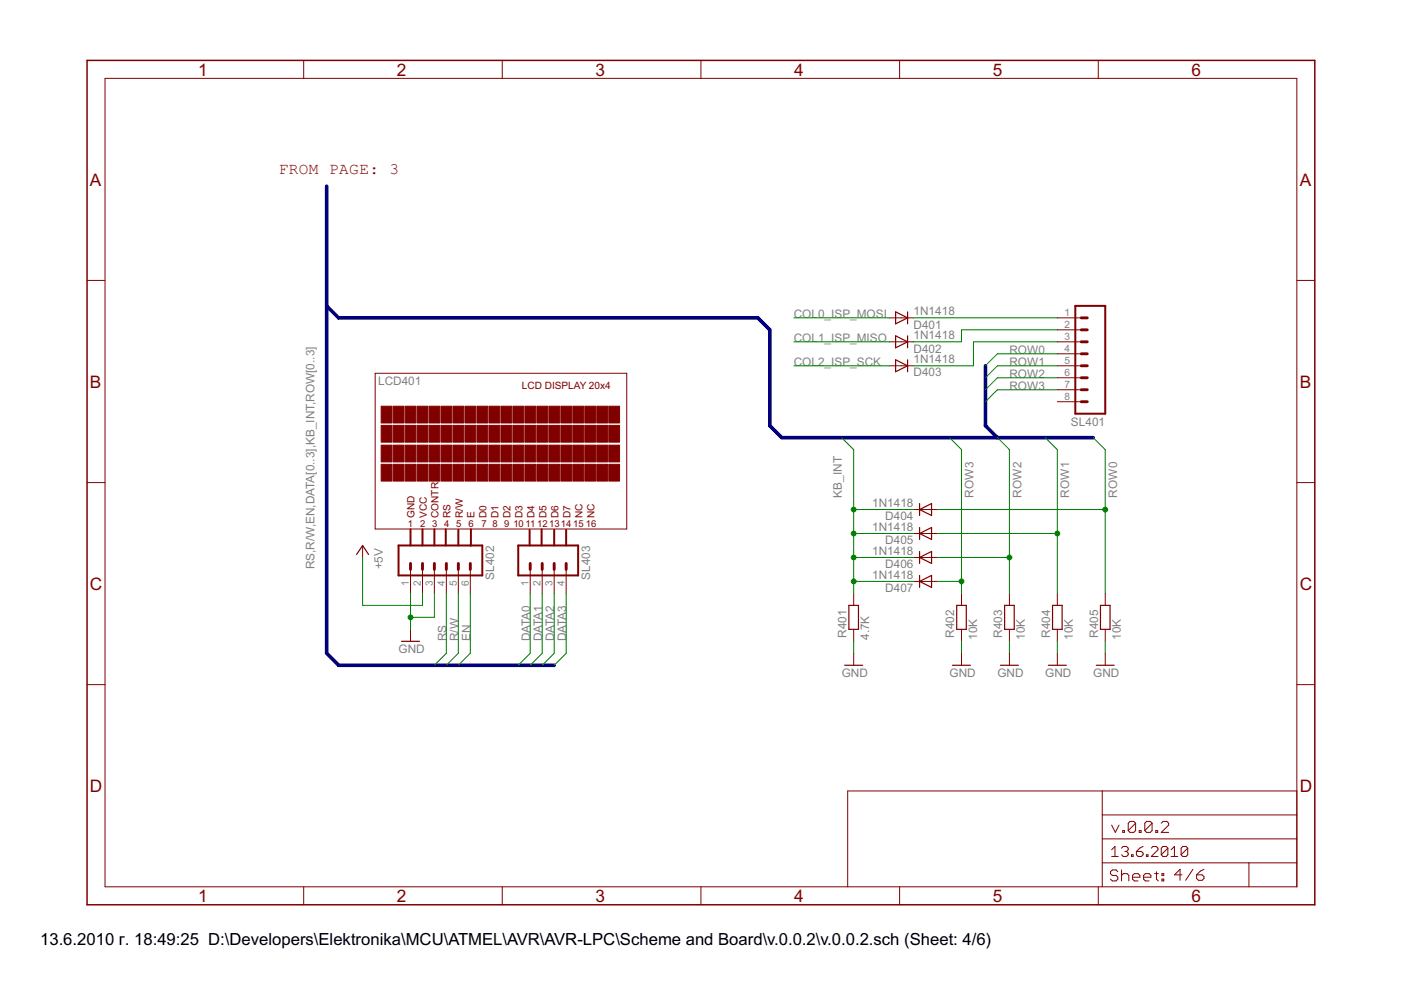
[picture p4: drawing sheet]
<svg xmlns="http://www.w3.org/2000/svg" width="297mm" height="210mm" viewBox="0 0 297 210" stroke-linecap="round" stroke-linejoin="round" font-family="sans-serif">
<g fill="#800000" stroke="#800000" stroke-width=".42">
<path d="M87 112.2v3.5z"/>
<path d="M89.6 112.2v3.5z"/>
<path d="M92.1 112.2v3.5z"/>
<path d="M94.5 112.2v3.5z"/>
<path d="M97.2 112.4v3.3z"/>
<path d="M99.7 115.7h.1z"/>
<path d="M99.8 112.2v3.5z"/>
<path d="M112.3 112.4v3.3z"/>
<path d="M114.8 112.2v3.5z"/>
<path d="M117.5 112.4v3.3z"/>
<path d="M120 112.4v3.3z"/>
<path d="M84.5 115.7v6.3z"/>
<path d="M84.5 115.7h17.8z"/>
<path d="M84.5 122h17.8z"/>
<path d="M102.3 115.7v6.3z"/>
<path d="M109.9 115.7v6.3z"/>
<path d="M109.9 115.7h12.7z"/>
<path d="M109.9 122h12.7z"/>
<path d="M122.6 115.7v6.3z"/>
<path d="M228 64.9h6.3z"/>
<path d="M234.3 64.9v22.8z"/>
<path d="M228 64.9v22.8z"/>
<path d="M228 87.7h6.3z"/>
</g>
<g fill="#800000" stroke="#800000" stroke-width=".21">
<path d="M275 182.9v5.1z"/>
<path d="M275 177.9v5z"/>
<path d="M275 172.8v5.1z"/>
<path d="M275 167.7v5.1z"/>
<path d="M179.7 167.7v20.3z"/>
<path d="M179.7 167.7h54z"/>
<path d="M233.7 167.7h41.3z"/>
<path d="M264.8 182.9v5.1z"/>
<path d="M264.8 182.9h10.2z"/>
<path d="M233.7 182.9h31.1z"/>
<path d="M233.7 182.9v5.1z"/>
<path d="M233.7 177.9v5z"/>
<path d="M233.7 177.9h41.3z"/>
<path d="M233.7 172.8v5.1z"/>
<path d="M233.7 172.8h41.3z"/>
<path d="M233.7 167.7v5.1z"/>
<path d="M235.7 174.9l.8 1.6z"/>
<path d="M237.3 174.9l-.8 1.6z"/>
<path d="M238 176.1v.4z"/>
<path d="M238 176.1h.4z"/>
<path d="M238.4 176.1v.4z"/>
<path d="M238 176.5h.4z"/>
<path d="M239.2 174.5v1.6z"/>
<path d="M239.2 174.5l.4-.3z"/>
<path d="M239.6 174.2h.8z"/>
<path d="M240.4 174.2l.4 .3z"/>
<path d="M240.8 174.5v1.6z"/>
<path d="M240.4 176.5l.4-.4z"/>
<path d="M239.6 176.5h.8z"/>
<path d="M239.2 176.1l.4 .4z"/>
<path d="M239.2 176.1l1.6-1.6z"/>
<path d="M241.5 176.1v.4z"/>
<path d="M241.5 176.1h.4z"/>
<path d="M241.9 176.1v.4z"/>
<path d="M241.5 176.5h.4z"/>
<path d="M242.7 174.5v1.6z"/>
<path d="M242.7 174.5l.4-.3z"/>
<path d="M243.1 174.2h.8z"/>
<path d="M243.9 174.2l.4 .3z"/>
<path d="M244.3 174.5v1.6z"/>
<path d="M244.3 176.1l-.4 .4z"/>
<path d="M243.1 176.5h.8z"/>
<path d="M242.7 176.1l.4 .4z"/>
<path d="M244.3 174.5l-1.6 1.6z"/>
<path d="M245 176.1v.4z"/>
<path d="M245 176.1h.4z"/>
<path d="M245.4 176.1v.4z"/>
<path d="M245 176.5h.4z"/>
<path d="M246.2 176.5h1.6z"/>
<path d="M246.2 176.5l1.6-1.6z"/>
<path d="M247.8 174.5v.4z"/>
<path d="M247.4 174.2l.4 .3z"/>
<path d="M246.6 174.2h.8z"/>
<path d="M246.2 174.5l.4-.3z"/>
<path d="M235.7 180.2l.7-.7z"/>
<path d="M236.4 179.5v2.1z"/>
<path d="M235.7 181.6h1.4z"/>
<path d="M238.1 179.5l-.3 .3z"/>
<path d="M238.1 179.5h.7z"/>
<path d="M238.8 179.5l.4 .3z"/>
<path d="M239.2 179.8v.4z"/>
<path d="M239.2 180.2l-.4 .3z"/>
<path d="M238.5 180.5h.3z"/>
<path d="M238.8 180.5l.4 .4z"/>
<path d="M239.2 180.9v.3z"/>
<path d="M239.2 181.2l-.4 .4z"/>
<path d="M238.1 181.6h.7z"/>
<path d="M237.8 181.2l.3 .4z"/>
<path d="M239.9 181.2v.4z"/>
<path d="M239.9 181.2h.3z"/>
<path d="M240.2 181.2v.4z"/>
<path d="M239.9 181.6h.3z"/>
<path d="M241.6 179.8l.8-.3z"/>
<path d="M240.9 180.5l.7-.7z"/>
<path d="M240.9 180.5v.7z"/>
<path d="M240.9 181.2l.4 .4z"/>
<path d="M241.3 181.6h.7z"/>
<path d="M242 181.6l.4-.4z"/>
<path d="M242.4 180.9v.3z"/>
<path d="M242 180.5l.4 .4z"/>
<path d="M240.9 180.5h1.1z"/>
<path d="M243.1 181.2v.4z"/>
<path d="M243.1 181.2h.3z"/>
<path d="M243.4 181.2v.4z"/>
<path d="M243.1 181.6h.3z"/>
<path d="M244.1 181.6h1.4z"/>
<path d="M244.1 181.6l1.4-1.4z"/>
<path d="M245.5 179.8v.4z"/>
<path d="M245.2 179.5l.3 .3z"/>
<path d="M244.5 179.5h.7z"/>
<path d="M244.5 179.5l-.4 .3z"/>
<path d="M246.2 179.8v1.4z"/>
<path d="M246.5 179.5l-.3 .3z"/>
<path d="M246.5 179.5h.8z"/>
<path d="M247.3 179.5l.3 .3z"/>
<path d="M247.6 179.8v1.4z"/>
<path d="M247.6 181.2l-.3 .4z"/>
<path d="M246.5 181.6h.8z"/>
<path d="M246.2 181.2l.3 .4z"/>
<path d="M246.2 181.2l1.4-1.4z"/>
<path d="M248.3 180.2l.7-.7z"/>
<path d="M249 179.5v2.1z"/>
<path d="M248.3 181.6h1.4z"/>
<path d="M250.4 179.8v1.4z"/>
<path d="M250.8 179.5l-.4 .3z"/>
<path d="M250.8 179.5h.7z"/>
<path d="M251.5 179.5l.3 .3z"/>
<path d="M251.8 179.8v1.4z"/>
<path d="M251.8 181.2l-.3 .4z"/>
<path d="M250.8 181.6h.7z"/>
<path d="M250.4 181.2l.4 .4z"/>
<path d="M250.4 181.2l1.4-1.4z"/>
<path d="M250.2 184.3v2.3z"/>
<path d="M250.2 184.3l-1.2 1.2z"/>
<path d="M249 185.5h1.6z"/>
<path d="M252.9 184.3l-1.5 2.3z"/>
<path d="M254.5 184.7l.8-.4z"/>
<path d="M254.5 184.7l-.8 .8z"/>
<path d="M253.7 185.5v.8z"/>
<path d="M253.7 186.3l.4 .3z"/>
<path d="M254.1 186.6h.8z"/>
<path d="M254.9 186.6l.4-.3z"/>
<path d="M255.3 185.9v.4z"/>
<path d="M254.9 185.5l.4 .4z"/>
<path d="M253.7 185.5h1.2z"/>
<path d="M236.6 184.4l.4 .4z"/>
<path d="M235.8 184.4h.8z"/>
<path d="M235.4 184.8l.4-.4z"/>
<path d="M235.4 184.8v.4z"/>
<path d="M235.4 185.2l.4 .4z"/>
<path d="M235.8 185.6h.8z"/>
<path d="M236.6 185.6l.4 .4z"/>
<path d="M237 186v.4z"/>
<path d="M237 186.4l-.4 .4z"/>
<path d="M235.8 186.8h.8z"/>
<path d="M235.4 186.4l.4 .4z"/>
<path d="M237.8 184.4v2.4z"/>
<path d="M237.8 185.6l.4-.4z"/>
<path d="M238.2 185.2h.8z"/>
<path d="M239 185.2l.3 .4z"/>
<path d="M239.3 185.6v1.2z"/>
<path d="M240.5 186.8h.8z"/>
<path d="M240.1 186.4l.4 .4z"/>
<path d="M240.1 185.6v.8z"/>
<path d="M240.1 185.6l.4-.4z"/>
<path d="M240.5 185.2h.8z"/>
<path d="M241.3 185.2l.4 .4z"/>
<path d="M241.7 185.6v.4z"/>
<path d="M240.1 186h1.6z"/>
<path d="M242.8 186.8h.8z"/>
<path d="M242.5 186.4l.3 .4z"/>
<path d="M242.5 185.6v.8z"/>
<path d="M242.5 185.6l.3-.4z"/>
<path d="M242.8 185.2h.8z"/>
<path d="M243.6 185.2l.4 .4z"/>
<path d="M244 185.6v.4z"/>
<path d="M242.5 186h1.5z"/>
<path d="M245.2 184.8v1.6z"/>
<path d="M245.2 186.4l.4 .4z"/>
<path d="M244.8 185.2h.8z"/>
<path d="M246.4 185.2h.3z"/>
<path d="M246.7 185.2v.4z"/>
<path d="M246.4 185.6h.3z"/>
<path d="M246.4 185.2v.4z"/>
<path d="M246.4 186.4h.3z"/>
<path d="M246.7 186.4v.4z"/>
<path d="M246.4 186.8h.3z"/>
<path d="M246.4 186.4v.4z"/>
<path d="M22.3 16.6v171.4z"/>
<path d="M18.5 59.5h3.8z"/>
<path d="M18.5 102.3h3.8z"/>
<path d="M18.5 145.2h3.8z"/>
<path d="M22.3 188h252.7z"/>
<path d="M64.4 188v3.8z"/>
<path d="M106.5 188v3.8z"/>
<path d="M148.6 188v3.8z"/>
<path d="M190.7 188v3.8z"/>
<path d="M232.9 188v3.8z"/>
<path d="M275 16.6v171.4z"/>
<path d="M275 59.5h3.8z"/>
<path d="M275 102.3h3.8z"/>
<path d="M275 145.2h3.8z"/>
<path d="M22.3 16.6h252.7z"/>
<path d="M64.4 12.8v3.8z"/>
<path d="M106.5 12.8v3.8z"/>
<path d="M148.6 12.8v3.8z"/>
<path d="M190.7 12.8v3.8z"/>
<path d="M232.9 12.8v3.8z"/>
<path d="M79.5 112.2h53.4z"/>
<path d="M132.9 79.1v33.1z"/>
<path d="M79.5 79.1h53.4z"/>
<path d="M79.5 79.1v33.1z"/>
<path d="M87 133.4v2.6z"/>
<path d="M76.9 115.7v2.5z"/>
<path d="M87 120.7v5.1z"/>
<path d="M89.6 120.7v5.1z"/>
<path d="M92.1 120.7v5.1z"/>
<path d="M94.6 120.7v5.1z"/>
<path d="M97.2 120.7v5.1z"/>
<path d="M99.7 120.7v5.1z"/>
<path d="M112.4 120.7v5.1z"/>
<path d="M115 120.7v5.1z"/>
<path d="M117.5 120.7v5.1z"/>
<path d="M120 120.7v5.1z"/>
<path d="M203.9 133.4v2.6z"/>
<path d="M203.9 125.8v2.6z"/>
<path d="M214 133.4v2.6z"/>
<path d="M214 125.8v2.6z"/>
<path d="M224.2 133.4v2.6z"/>
<path d="M224.2 125.8v2.6z"/>
<path d="M234.3 133.4v2.6z"/>
<path d="M234.3 125.8v2.6z"/>
<path d="M181 133.4v2.6z"/>
<path d="M181 125.8v2.6z"/>
<path d="M188.6 67.4h2.6z"/>
<path d="M191.2 67.4h2.5z"/>
<path d="M188.6 72.5h2.6z"/>
<path d="M191.2 72.5h2.5z"/>
<path d="M188.6 77.6h2.6z"/>
<path d="M191.2 77.6h2.5z"/>
<path d="M196.2 108h2.6z"/>
<path d="M193.7 108h2.5z"/>
<path d="M196.2 113.1h2.6z"/>
<path d="M193.7 113.1h2.5z"/>
<path d="M196.2 118.2h2.6z"/>
<path d="M193.7 118.2h2.5z"/>
<path d="M196.2 123.3h2.6z"/>
<path d="M193.7 123.3h2.5z"/>
<path d="M181 138.5v2.6z"/>
<path d="M203.9 138.5v2.6z"/>
<path d="M214 138.5v2.6z"/>
<path d="M224.2 138.5v2.6z"/>
<path d="M234.3 138.5v2.6z"/>
<path d="M224.2 67.4h5.1z"/>
<path d="M224.2 69.9h5.1z"/>
<path d="M224.2 72.5h5.1z"/>
<path d="M224.2 75h5.1z"/>
<path d="M224.2 77.6h5.1z"/>
<path d="M224.2 80.1h5.1z"/>
<path d="M224.2 82.6h5.1z"/>
<path d="M224.2 85.2h5.1z"/>
</g>
<g fill="#800000" stroke="#800000" stroke-width=".32">
<path d="M18.5 12.8v179z"/>
<path d="M18.5 191.8h260.3z"/>
<path d="M278.8 12.8v179z"/>
<path d="M18.5 12.8h260.3z"/>
</g>
<g fill="#800000" stroke="#800000" stroke-width=".21">
<path d="M80.8 94.4h2.3v3.5h-2.3z"/>
<path d="M80.8 98.4h2.3v3.6h-2.3z"/>
<path d="M83.4 94.4h2.2v3.5h-2.2z"/>
<path d="M83.4 98.4h2.2v3.6h-2.2z"/>
<path d="M85.9 94.4h2.3v3.5h-2.3z"/>
<path d="M85.9 98.4h2.3v3.6h-2.3z"/>
<path d="M88.4 94.4h2.3v3.5h-2.3z"/>
<path d="M88.4 98.4h2.3v3.6h-2.3z"/>
<path d="M91 94.4h2.3v3.5h-2.3z"/>
<path d="M91 98.4h2.3v3.6h-2.3z"/>
<path d="M93.5 94.4h2.3v3.5h-2.3z"/>
<path d="M93.5 98.4h2.3v3.6h-2.3z"/>
<path d="M96.1 94.4h2.2v3.5h-2.2z"/>
<path d="M96.1 98.4h2.2v3.6h-2.2z"/>
<path d="M98.6 94.4h2.3v3.5h-2.3z"/>
<path d="M98.6 98.4h2.3v3.6h-2.3z"/>
<path d="M101.1 94.4h2.3v3.5h-2.3z"/>
<path d="M101.1 98.4h2.3v3.6h-2.3z"/>
<path d="M103.7 94.4h2.3v3.5h-2.3z"/>
<path d="M103.7 98.4h2.3v3.6h-2.3z"/>
<path d="M106.2 94.4h2.3v3.5h-2.3z"/>
<path d="M106.2 98.4h2.3v3.6h-2.3z"/>
<path d="M108.8 94.4h2.2v3.5h-2.2z"/>
<path d="M108.8 98.4h2.2v3.6h-2.2z"/>
<path d="M111.3 94.4h2.3v3.5h-2.3z"/>
<path d="M111.3 98.4h2.3v3.6h-2.3z"/>
<path d="M113.8 94.4h2.3v3.5h-2.3z"/>
<path d="M113.8 98.4h2.3v3.6h-2.3z"/>
<path d="M116.4 94.4h2.3v3.5h-2.3z"/>
<path d="M116.4 98.4h2.3v3.6h-2.3z"/>
<path d="M118.9 94.4h2.3v3.5h-2.3z"/>
<path d="M118.9 98.4h2.3v3.6h-2.3z"/>
<path d="M121.5 94.4h2.2v3.5h-2.2z"/>
<path d="M121.5 98.4h2.2v3.6h-2.2z"/>
<path d="M124 94.4h2.3v3.5h-2.3z"/>
<path d="M124 98.4h2.3v3.6h-2.3z"/>
<path d="M126.5 94.4h2.3v3.5h-2.3z"/>
<path d="M126.5 98.4h2.3v3.6h-2.3z"/>
<path d="M129.1 94.4h2.3v3.5h-2.3z"/>
<path d="M129.1 98.4h2.3v3.6h-2.3z"/>
<path d="M80.8 86.1h2.3v3.6h-2.3z"/>
<path d="M80.8 90.2h2.3v3.5h-2.3z"/>
<path d="M83.4 86.1h2.2v3.6h-2.2z"/>
<path d="M83.4 90.2h2.2v3.5h-2.2z"/>
<path d="M85.9 86.1h2.3v3.6h-2.3z"/>
<path d="M85.9 90.2h2.3v3.5h-2.3z"/>
<path d="M88.4 86.1h2.3v3.6h-2.3z"/>
<path d="M88.4 90.2h2.3v3.5h-2.3z"/>
<path d="M91 86.1h2.3v3.6h-2.3z"/>
<path d="M91 90.2h2.3v3.5h-2.3z"/>
<path d="M93.5 86.1h2.3v3.6h-2.3z"/>
<path d="M93.5 90.2h2.3v3.5h-2.3z"/>
<path d="M96.1 86.1h2.2v3.6h-2.2z"/>
<path d="M96.1 90.2h2.2v3.5h-2.2z"/>
<path d="M98.6 86.1h2.3v3.6h-2.3z"/>
<path d="M98.6 90.2h2.3v3.5h-2.3z"/>
<path d="M101.1 86.1h2.3v3.6h-2.3z"/>
<path d="M101.1 90.2h2.3v3.5h-2.3z"/>
<path d="M103.7 86.1h2.3v3.6h-2.3z"/>
<path d="M103.7 90.2h2.3v3.5h-2.3z"/>
<path d="M106.2 86.1h2.3v3.6h-2.3z"/>
<path d="M106.2 90.2h2.3v3.5h-2.3z"/>
<path d="M108.8 86.1h2.2v3.6h-2.2z"/>
<path d="M108.8 90.2h2.2v3.5h-2.2z"/>
<path d="M111.3 86.1h2.3v3.6h-2.3z"/>
<path d="M111.3 90.2h2.3v3.5h-2.3z"/>
<path d="M113.8 86.1h2.3v3.6h-2.3z"/>
<path d="M113.8 90.2h2.3v3.5h-2.3z"/>
<path d="M116.4 86.1h2.3v3.6h-2.3z"/>
<path d="M116.4 90.2h2.3v3.5h-2.3z"/>
<path d="M118.9 86.1h2.3v3.6h-2.3z"/>
<path d="M118.9 90.2h2.3v3.5h-2.3z"/>
<path d="M121.5 86.1h2.2v3.6h-2.2z"/>
<path d="M121.5 90.2h2.2v3.5h-2.2z"/>
<path d="M124 86.1h2.3v3.6h-2.3z"/>
<path d="M124 90.2h2.3v3.5h-2.3z"/>
<path d="M126.5 86.1h2.3v3.6h-2.3z"/>
<path d="M126.5 90.2h2.3v3.5h-2.3z"/>
<path d="M129.1 86.1h2.3v3.6h-2.3z"/>
<path d="M129.1 90.2h2.3v3.5h-2.3z"/>
</g>
<g fill="#800000" stroke="#800000" stroke-width=".25">
<path d="M85.1 136h3.8z"/>
<path d="M76.9 115.7l-1.3 1.9z"/>
<path d="M76.9 115.7l1.2 1.9z"/>
<path d="M202.8 128.4v5z"/>
<path d="M202.8 128.4h2.1z"/>
<path d="M204.9 128.4v5z"/>
<path d="M202.8 133.4h2.1z"/>
<path d="M213 128.4v5z"/>
<path d="M213 128.4h2z"/>
<path d="M215 128.4v5z"/>
<path d="M213 133.4h2z"/>
<path d="M223.2 128.4v5z"/>
<path d="M223.2 128.4h2z"/>
<path d="M225.2 128.4v5z"/>
<path d="M223.2 133.4h2z"/>
<path d="M233.3 128.4v5z"/>
<path d="M233.3 128.4h2.1z"/>
<path d="M235.4 128.4v5z"/>
<path d="M233.3 133.4h2.1z"/>
<path d="M180 128.4v5z"/>
<path d="M180 128.4h2z"/>
<path d="M182 128.4v5z"/>
<path d="M180 133.4h2z"/>
<path d="M189.9 66.1l2.5 1.3z"/>
<path d="M189.9 68.7l2.5-1.3z"/>
<path d="M192.4 67.4v1.3z"/>
<path d="M189.9 66.1v2.6z"/>
<path d="M192.4 66.1v1.3z"/>
<path d="M189.9 71.2l2.5 1.3z"/>
<path d="M189.9 73.7l2.5-1.2z"/>
<path d="M192.4 72.5v1.2z"/>
<path d="M189.9 71.2v2.5z"/>
<path d="M192.4 71.2v1.3z"/>
<path d="M189.9 76.3l2.5 1.3z"/>
<path d="M189.9 78.8l2.5-1.2z"/>
<path d="M192.4 77.6v1.2z"/>
<path d="M189.9 76.3v2.5z"/>
<path d="M192.4 76.3v1.3z"/>
<path d="M195 108l2.5-1.2z"/>
<path d="M195 108l2.5 1.3z"/>
<path d="M195 108v1.3z"/>
<path d="M197.5 106.8v2.5z"/>
<path d="M195 106.8v1.2z"/>
<path d="M195 113.1l2.5-1.3z"/>
<path d="M195 113.1l2.5 1.3z"/>
<path d="M195 113.1v1.3z"/>
<path d="M197.5 111.8v2.6z"/>
<path d="M195 111.8v1.3z"/>
<path d="M195 118.2l2.5-1.3z"/>
<path d="M195 118.2l2.5 1.3z"/>
<path d="M195 118.2v1.3z"/>
<path d="M197.5 116.9v2.6z"/>
<path d="M195 116.9v1.3z"/>
<path d="M195 123.3l2.5-1.3z"/>
<path d="M195 123.3l2.5 1.2z"/>
<path d="M195 123.3v1.2z"/>
<path d="M197.5 122v2.5z"/>
<path d="M195 122v1.3z"/>
<path d="M179.1 141.1h3.8z"/>
<path d="M202 141.1h3.8z"/>
<path d="M212.1 141.1h3.8z"/>
<path d="M222.3 141.1h3.8z"/>
<path d="M232.4 141.1h3.8z"/>
</g>
<g fill="#800000" stroke="#800000" stroke-width=".61">
<path d="M92.1 119.5v1.2z"/>
<path d="M89.6 119.5v1.2z"/>
<path d="M87 119.5v1.2z"/>
<path d="M97.2 119.5v1.2z"/>
<path d="M94.6 119.5v1.2z"/>
<path d="M99.7 119.5v1.2z"/>
<path d="M117.5 119.5v1.2z"/>
<path d="M115 119.5v1.2z"/>
<path d="M112.4 119.5v1.2z"/>
<path d="M120 119.5v1.2z"/>
<path d="M229.3 72.5h1.2z"/>
<path d="M229.3 69.9h1.2z"/>
<path d="M229.3 67.4h1.2z"/>
<path d="M229.3 77.6h1.2z"/>
<path d="M229.3 75h1.2z"/>
<path d="M229.3 80.1h1.2z"/>
<path d="M229.3 82.6h1.2z"/>
<path d="M229.3 85.2h1.2z"/>
</g>
<g fill="#000080" stroke="#000080" stroke-width=".76">
<path d="M69.3 39.5v99z"/>
<path d="M69.3 138.5l2.5 2.6z"/>
<path d="M71.8 141.1h45.7z"/>
<path d="M69.3 64.9l2.5 2.5z"/>
<path d="M163.2 69.9v20.4z"/>
<path d="M160.7 67.4l2.5 2.5z"/>
<path d="M71.8 67.4h88.9z"/>
<path d="M208.9 77.6v12.7z"/>
<path d="M211.5 92.8h20.3z"/>
<path d="M208.9 90.3l2.6 2.5z"/>
<path d="M163.2 90.3l2.6 2.5z"/>
<path d="M165.8 92.8h45.7z"/>
</g>
<g fill="#008000" stroke="#008000" stroke-width=".21">
<path d="M87 125.8v5.1z"/>
<path d="M92.1 125.8v5.1z"/>
<path d="M87 130.9h5.1z"/>
<path d="M87 130.9v2.5z"/>
<path d="M181 136v2.5z"/>
<path d="M203.9 136v2.5z"/>
<path d="M214 136v2.5z"/>
<path d="M224.2 136v2.5z"/>
<path d="M234.3 136v2.5z"/>
<path d="M76.9 118.2v10.2z"/>
<path d="M76.9 128.4h12.7z"/>
<path d="M89.6 125.8v2.6z"/>
<path d="M109.9 141.1l2.5-2.6z"/>
<path d="M112.4 125.8v12.7z"/>
<path d="M112.4 141.1l2.6-2.6z"/>
<path d="M115 125.8v12.7z"/>
<path d="M115 141.1l2.5-2.6z"/>
<path d="M117.5 125.8v12.7z"/>
<path d="M120 125.8v12.7z"/>
<path d="M117.5 141.1l2.5-2.6z"/>
<path d="M97.2 141.1l2.5-2.6z"/>
<path d="M99.7 125.8v12.7z"/>
<path d="M94.6 141.1l2.6-2.6z"/>
<path d="M97.2 125.8v12.7z"/>
<path d="M94.6 125.8v12.7z"/>
<path d="M92.1 141.1l2.5-2.6z"/>
<path d="M193.7 67.4h30.5z"/>
<path d="M203.9 69.9h20.3z"/>
<path d="M203.9 69.9v2.6z"/>
<path d="M193.7 72.5h10.2z"/>
<path d="M206.4 72.5h17.8z"/>
<path d="M206.4 72.5v5.1z"/>
<path d="M193.7 77.6h12.7z"/>
<path d="M211.5 75h12.7z"/>
<path d="M211.5 75l-2.6 2.6z"/>
<path d="M231.8 92.8l2.5 2.5z"/>
<path d="M198.8 108h35.5z"/>
<path d="M234.3 108v17.8z"/>
<path d="M234.3 95.3v12.7z"/>
<path d="M208.9 80.1l2.6-2.5z"/>
<path d="M211.5 77.6h12.7z"/>
<path d="M221.6 92.8l2.6 2.5z"/>
<path d="M198.8 113.1h25.4z"/>
<path d="M224.2 113.1v12.7z"/>
<path d="M224.2 95.3v17.8z"/>
<path d="M208.9 82.6l2.6-2.5z"/>
<path d="M211.5 80.1h12.7z"/>
<path d="M211.5 92.8l2.5 2.5z"/>
<path d="M198.8 118.2h15.2z"/>
<path d="M214 118.2v7.6z"/>
<path d="M214 95.3v22.9z"/>
<path d="M208.9 85.2l2.6-2.6z"/>
<path d="M211.5 82.6h12.7z"/>
<path d="M201.3 92.8l2.6 2.5z"/>
<path d="M198.8 123.3h5.1z"/>
<path d="M203.9 123.3v2.5z"/>
<path d="M203.9 95.3v28z"/>
<path d="M168.3 72.5h20.3z"/>
<path d="M178.5 92.8l2.5 2.5z"/>
<path d="M181 123.3h12.7z"/>
<path d="M181 118.2v5.1z"/>
<path d="M181 113.1v5.1z"/>
<path d="M181 108v5.1z"/>
<path d="M181 108h12.7z"/>
<path d="M181 113.1h12.7z"/>
<path d="M181 118.2h12.7z"/>
<path d="M181 123.3v2.5z"/>
<path d="M181 95.3v12.7z"/>
<path d="M168.3 77.6h20.3z"/>
<path d="M168.3 67.4h20.3z"/>
<circle cx="87" cy="130.9" r=".51"/>
<circle cx="234.3" cy="108" r=".51"/>
<circle cx="224.2" cy="113.1" r=".51"/>
<circle cx="214" cy="118.2" r=".51"/>
<circle cx="203.9" cy="123.3" r=".51"/>
<circle cx="181" cy="118.2" r=".51"/>
<circle cx="181" cy="113.1" r=".51"/>
<circle cx="181" cy="123.3" r=".51"/>
<circle cx="181" cy="108" r=".51"/>
</g>
<g font-size="4.1" fill="#800000">
<text x="42" y="16">1</text>
<text x="84.1" y="16">2</text>
<text x="126.3" y="16">3</text>
<text x="168.4" y="16">4</text>
<text x="210.5" y="16">5</text>
<text x="252.6" y="16">6</text>
<text x="19.1" y="39.3">A</text>
<text x="275.6" y="39.3">A</text>
<text x="19.1" y="82.2">B</text>
<text x="275.6" y="82.2">B</text>
<text x="19.1" y="125">C</text>
<text x="275.6" y="125">C</text>
<text x="19.1" y="167.9">D</text>
<text x="275.6" y="167.9">D</text>
<text x="42" y="191.2">1</text>
<text x="84.1" y="191.2">2</text>
<text x="126.3" y="191.2">3</text>
<text x="168.4" y="191.2">4</text>
<text x="210.5" y="191.2">5</text>
<text x="252.6" y="191.2">6</text>
</g>
<text font-size="4" x="8.5" y="200.4">13.6.2010 г. 18:49:25 D:\Developers\Elektronika\MCU\ATMEL\AVR\AVR-LPC\Scheme and Board\v.0.0.2\v.0.0.2.sch (Sheet: 4/6)</text>
<text font-size="3.8" fill="#800000" x="59.1" y="36.9">FROM PAGE: 3</text>
<g font-size="2.8" fill="#808080">
<text x="168.3" y="67.4">COL0_ISP_MOSI</text>
<text x="193.7" y="66.9">1N1418</text>
<text x="193.7" y="71.9">1N1418</text>
<text x="193.7" y="69.7">D401</text>
<text x="168.3" y="72.5">COL1_ISP_MISO</text>
<text x="168.3" y="77.6">COL2_ISP_SCK</text>
<text x="193.7" y="77">1N1418</text>
<text x="193.7" y="74.7">D402</text>
<text x="214" y="75">ROW0</text>
<text x="214" y="77.6">ROW1</text>
<text x="80.2" y="81.7">LCD401</text>
<text x="193.7" y="79.8">D403</text>
<text x="214" y="80.1">ROW2</text>
<text x="214" y="82.6">ROW3</text>
<text x="227.1" y="90.3">SL401</text>
<text x="178.5" y="105.5" transform="rotate(-90 178.5 105.5)">KB_INT</text>
<text x="184.9" y="107.5">1N1418</text>
<text x="206.4" y="105.5" transform="rotate(-90 206.4 105.5)">ROW3</text>
<text x="216.5" y="105.5" transform="rotate(-90 216.5 105.5)">ROW2</text>
<text x="226.7" y="105.5" transform="rotate(-90 226.7 105.5)">ROW1</text>
<text x="236.9" y="105.5" transform="rotate(-90 236.9 105.5)">ROW0</text>
<text x="184.9" y="112.6">1N1418</text>
<text x="187.7" y="110.3">D404</text>
<text x="184.9" y="117.7">1N1418</text>
<text x="187.7" y="115.4">D405</text>
<text x="66.7" y="120.7" transform="rotate(-90 66.7 120.7)">RS,R/W,EN,DATA[0..3],KB_INT,ROW[0..3]</text>
<text x="81.2" y="120.7" transform="rotate(-90 81.2 120.7)">+5V</text>
<text x="104.8" y="122.9" transform="rotate(-90 104.8 122.9)">SL402</text>
<text x="125.1" y="122.9" transform="rotate(-90 125.1 122.9)">SL403</text>
<text x="184.9" y="122.7">1N1418</text>
<text x="187.7" y="120.4">D406</text>
<text x="187.7" y="125.5">D407</text>
<text x="94.6" y="136" transform="rotate(-90 94.6 136)">RS</text>
<text x="97.2" y="136" transform="rotate(-90 97.2 136)">R/W</text>
<text x="99.7" y="136" transform="rotate(-90 99.7 136)">EN</text>
<text x="112.4" y="136" transform="rotate(-90 112.4 136)">DATA0</text>
<text x="115" y="136" transform="rotate(-90 115 136)">DATA1</text>
<text x="117.5" y="136" transform="rotate(-90 117.5 136)">DATA2</text>
<text x="120" y="136" transform="rotate(-90 120 136)">DATA3</text>
<text x="179.5" y="135.2" transform="rotate(-90 179.5 135.2)">R401</text>
<text x="184.3" y="135.7" transform="rotate(-90 184.3 135.7)">4.7K</text>
<text x="202.3" y="135.2" transform="rotate(-90 202.3 135.2)">R402</text>
<text x="207.2" y="135.7" transform="rotate(-90 207.2 135.7)">10K</text>
<text x="212.5" y="135.2" transform="rotate(-90 212.5 135.2)">R403</text>
<text x="217.3" y="135.7" transform="rotate(-90 217.3 135.7)">10K</text>
<text x="222.6" y="135.2" transform="rotate(-90 222.6 135.2)">R404</text>
<text x="227.5" y="135.7" transform="rotate(-90 227.5 135.7)">10K</text>
<text x="232.8" y="135.2" transform="rotate(-90 232.8 135.2)">R405</text>
<text x="237.6" y="135.7" transform="rotate(-90 237.6 135.7)">10K</text>
<text x="84.5" y="138.5">GND</text>
<text x="178.5" y="143.6">GND</text>
<text x="201.3" y="143.6">GND</text>
<text x="211.5" y="143.6">GND</text>
<text x="221.6" y="143.6">GND</text>
<text x="231.8" y="143.6">GND</text>
</g>
<g font-size="2.4" fill="#808080">
<text x="225.7" y="67">1</text>
<text x="225.7" y="69.6">2</text>
<text x="225.7" y="72.1">3</text>
<text x="225.7" y="74.7">4</text>
<text x="225.7" y="77.2">5</text>
<text x="225.7" y="79.7">6</text>
<text x="225.7" y="82.3">7</text>
<text x="225.7" y="84.8">8</text>
<text x="86.7" y="124.3" transform="rotate(-90 86.7 124.3)">1</text>
<text x="89.2" y="124.3" transform="rotate(-90 89.2 124.3)">2</text>
<text x="91.8" y="124.3" transform="rotate(-90 91.8 124.3)">3</text>
<text x="94.3" y="124.3" transform="rotate(-90 94.3 124.3)">4</text>
<text x="96.8" y="124.3" transform="rotate(-90 96.8 124.3)">5</text>
<text x="99.4" y="124.3" transform="rotate(-90 99.4 124.3)">6</text>
<text x="112.1" y="124.3" transform="rotate(-90 112.1 124.3)">1</text>
<text x="114.6" y="124.3" transform="rotate(-90 114.6 124.3)">2</text>
<text x="117.1" y="124.3" transform="rotate(-90 117.1 124.3)">3</text>
<text x="119.7" y="124.3" transform="rotate(-90 119.7 124.3)">4</text>
</g>
<g font-size="2.4" fill="#800000">
<text x="110.7" y="82.4">LCD DISPLAY 20x4</text>
<text x="87.9" y="109.8" transform="rotate(-90 87.9 109.8)">GND</text>
<text x="90.5" y="109.8" transform="rotate(-90 90.5 109.8)">VCC</text>
<text x="93" y="109.8" transform="rotate(-90 93 109.8)">CONTR</text>
<text x="95.5" y="109.8" transform="rotate(-90 95.5 109.8)">RS</text>
<text x="98.1" y="109.8" transform="rotate(-90 98.1 109.8)">R/W</text>
<text x="100.6" y="109.8" transform="rotate(-90 100.6 109.8)">E</text>
<text x="103.2" y="109.8" transform="rotate(-90 103.2 109.8)">D0</text>
<text x="105.7" y="109.8" transform="rotate(-90 105.7 109.8)">D1</text>
<text x="108.2" y="109.8" transform="rotate(-90 108.2 109.8)">D2</text>
<text x="110.8" y="109.8" transform="rotate(-90 110.8 109.8)">D3</text>
<text x="113.3" y="109.8" transform="rotate(-90 113.3 109.8)">D4</text>
<text x="115.9" y="109.8" transform="rotate(-90 115.9 109.8)">D5</text>
<text x="118.4" y="109.8" transform="rotate(-90 118.4 109.8)">D6</text>
<text x="121" y="109.8" transform="rotate(-90 121 109.8)">D7</text>
<text x="123.5" y="109.8" transform="rotate(-90 123.5 109.8)">NC</text>
<text x="126" y="109.8" transform="rotate(-90 126 109.8)">NC</text>
</g>
<g font-size="2.2" fill="#800000">
<text x="86.4" y="111.8">1</text>
<text x="89.1" y="111.8">2</text>
<text x="91.6" y="111.8">3</text>
<text x="94.2" y="111.8">4</text>
<text x="96.7" y="111.8">5</text>
<text x="99.3" y="111.8">6</text>
<text x="102.1" y="111.8">7</text>
<text x="104.4" y="111.8">8</text>
<text x="106.9" y="111.8">9</text>
<text x="108.8" y="111.8">101112131415</text>
<text x="124.2" y="111.8">16</text>
</g>
</svg>
